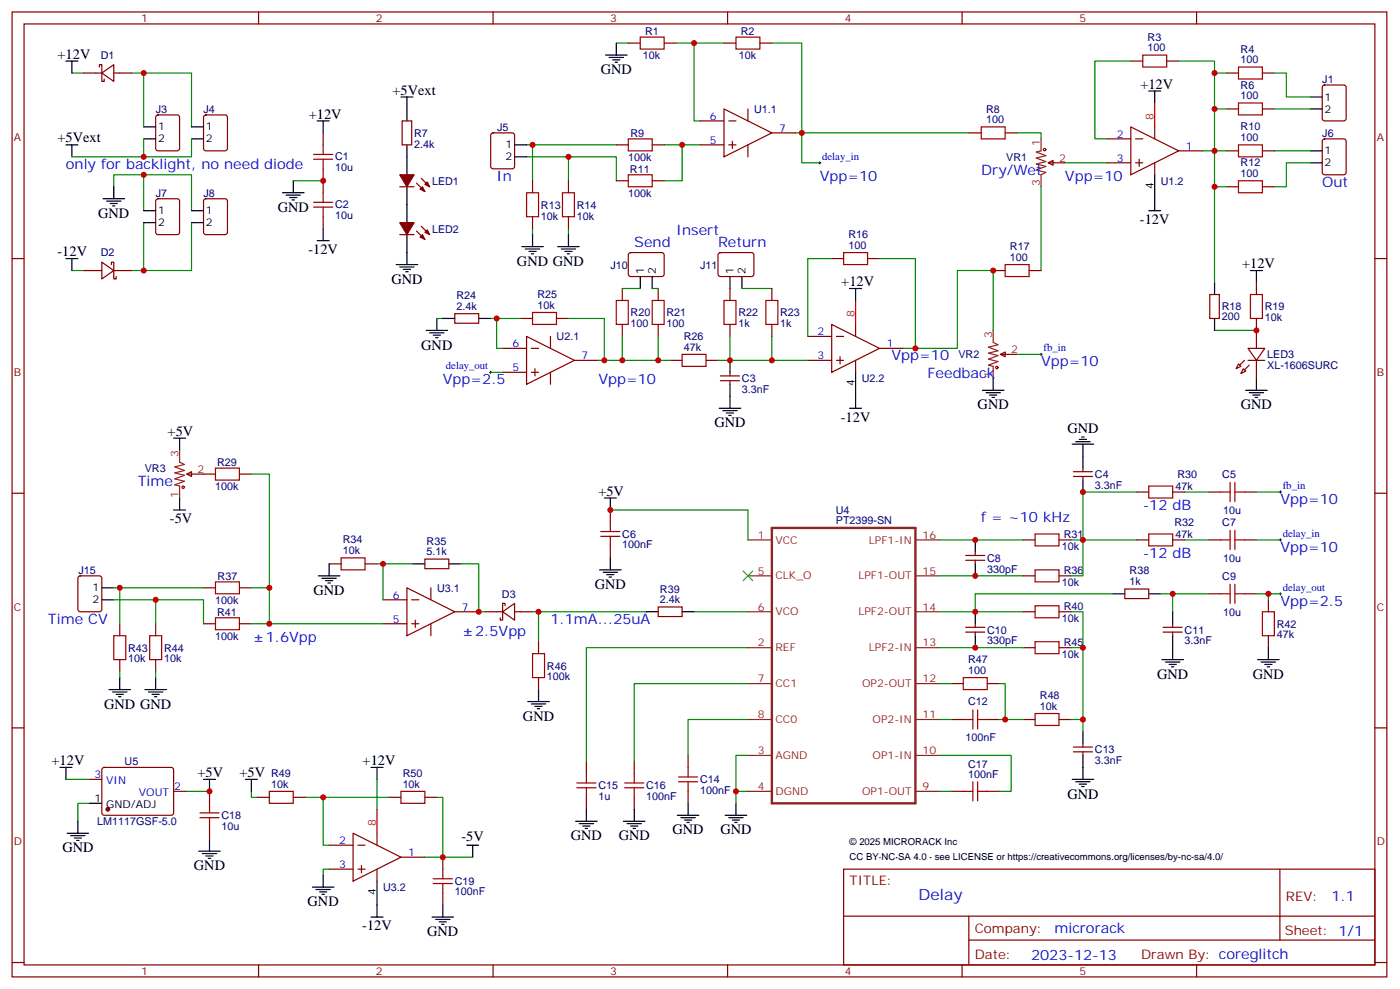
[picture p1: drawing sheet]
<svg xmlns="http://www.w3.org/2000/svg" width="413mm" height="291mm" viewBox="0 0 413 291" stroke-linecap="round" stroke-linejoin="round" font-family="sans-serif">
<g fill="none" stroke="#870000" stroke-width=".35">
<path d="M3.6 3.5h405.3v284.4h-405.3zM7.1 7.1h398.3v277.2h-398.3zM29.3 19.8v-.7h.7v4.9h.7v-.7M76.2 3.5v3.6M145.4 3.5v3.6M185.2 12.7h3.6M195.8 12.7h3.6M213.5 12.7h3.5M214.5 3.5v3.6M224 12.7h3.6M283.7 3.5v3.6M333.4 18h3.5"/>
<path d="M344 18h3.5M352.8 3.5v3.6M24.7 21.5h5.3M30 21.5l3.5-2.4v4.9zM33.5 21.5h5.3M46.1 34.1l.5-.2h5.6l.7 .4 .1 9.4-.5 .7h-5.9l-.6-.4-.1-9.4zM60.2 34.1l.5-.2h5.7l.6 .4 .1 9.4-.5 .7h-5.9l-.6-.4-.1-9.4zM95.3 39.2v3.5M118.6 35.6h2.8v7.1h-2.8zM144.9 39.4l.5-.2h5.6l.7 .4v9.4l-.4 .7h-5.9l-.7-.4v-9.4zM206.4 35.6h7.1M213.5 32.1l14.1 7.1-14.1 7z"/>
<path d="M214.9 35.6h2.1M220.5 32.1v3.5M227.6 39.2h7M285.8 39.2h3.5M296.4 39.2h3.5M333.4 37.4l14.1 7-14.1 7.1zM340.5 37.4v3.5M361.6 21.5h3.6M361.6 32.1h3.6M372.2 21.5h3.5M372.2 32.1h3.5M390.1 25.3l.5-.3h5.6l.7 .5v9.4l-.5 .7h-5.8l-.7-.4v-9.4z"/>
<path d="M46.1 58.8l.5-.2h5.6l.7 .4 .1 9.4-.5 .7h-5.9l-.6-.4-.1-9.4zM60.2 58.8l.5-.2h5.7l.6 .4 .1 9.4-.5 .7h-5.9l-.6-.4-.1-9.4zM95.3 49.7v7.1M117.9 55h4.2M122.8 54l2.5 2.4M124.2 52.6l2.5 2.4M157 53.3v3.5M167.6 53.3v3.5M181.7 42.7h3.5M181.7 53.3h3.5M192.3 42.7h3.5M192.3 53.3h3.5"/>
<path d="M206.4 42.7h7.1M214.9 42.7h2.1M215.9 41.6v2.1M220.5 42.7v3.5M309.1 48l1.4-.7v1.4zM309.1 48h4.9M326.4 40.9h7M326.4 48h7M334.8 40.9h2.1M334.8 48h2.1M335.9 46.9v2.1M340.5 48v3.5"/>
<path d="M347.5 44.4h7.1M361.6 44.4h3.6M361.6 55h3.6M372.2 44.4h3.5M372.2 55h3.5M390.1 41.1l.5-.2h5.6l.7 .5v9.4l-.5 .7h-5.8l-.7-.5v-9.4zM3.6 76.2h3.5M24.7 79.7h5.3M30 77.3l3.5 2.4-3.5 2.5zM32.8 78v-.7h.7v4.9h.8v-.7M33.5 79.7h5.3M95.3 63.9v3.5"/>
<path d="M117.9 69.1h4.2M122.8 68.1l2.5 2.5M124.2 66.7l2.5 2.4M157 63.9v3.5M167.6 63.9v3.5M185.5 74.6l.4-.2 9.5 .1 .4 .6v6l-.7 .4-9.4-.1-.5-.6v-5.7zM211.9 74.6l.5-.2 9.5 .1 .4 .6-.1 6-.6 .4-9.5-.1-.4-.6v-5.7zM245.2 76.2h3.5M255.8 76.2h3.5M292.8 79.7h3.6M303.4 79.7h3.6M405.4 76.2h3.5"/>
<path d="M134.1 92.4h7v2.8h-7zM153.5 93.8h3.5M155.3 99.1l14.1 7.1-14.1 7zM162.3 99.1v3.6M164.1 93.8h3.5M183.5 85v3.5M183.5 95.6v3.5M194.1 85v3.5M194.1 95.6v3.5M215.2 85v3.5M215.2 95.6v3.5M227.6 85v3.5"/>
<path d="M227.6 95.6v3.5M238.2 99.1h7M245.2 95.6l14.1 7.1-14.1 7zM246.6 99.1h2.1M252.3 95.6v3.5M356.7 86.8h2.8v7h-2.8zM370.5 83.3v3.5M370.5 93.8v8.9M148.2 102.7h7.1M148.2 109.7h7.1M156.7 102.7h2.1M156.7 109.7h2.1"/>
<path d="M157.7 108.7v2.1M162.3 109.7v3.5M169.4 106.2h7M197.6 106.2h3.5M208.2 106.2h3.5M212.4 112.2h5.7M212.4 110.8h5.7M215.2 109.7v1.1M215.2 112.2v1M238.2 106.2h7M246.6 106.2h2.1M247.7 105.1v2.1"/>
<path d="M252.3 106.2v3.5M259.3 102.7h7.1M295 104.4l1.4-.7v1.4zM295 104.4h4.9M365.2 107.2l.7 .7-1.4 .8zM366.6 108.7l.7 .7-1.4 .7zM368 102.7h4.9l-2.4 3.5zM368 106.2h4.9M370.5 106.2v5.3M55.1 139.7l1.4-.7v1.4zM55.1 139.7h8.4M70.6 139.7h3.5"/>
<path d="M316.5 139h5.6M319.3 137.9v1.1M3.6 145.3h3.5M180 150.3v3.5M301.7 159.1h3.5M312.2 159.1h3.6M316.5 140.4h5.6M319.3 140.4v1.1M335.2 159.1h3.5M335.2 145h3.5M345.8 159.1h3.5M345.8 145h3.5"/>
<path d="M356.3 159.1h3.6M356.3 145h3.6M366.9 159.1h3.6M366.9 145h3.6M405.4 145.3h3.5M23.2 169.9l.5-.2h5.6l.7 .4v9.5l-.4 .6-5.9 .1-.7-.5v-9.4zM60 173.2h3.5M70.6 173.2h3.5M97 166.2h3.6M107.6 166.2h3.6M112.9 176.7h7.1M120 173.2l14.1 7.1-14.1 7z"/>
<path d="M121.4 176.7h2.1M125.3 164.7h7v2.9h-7zM127 173.2v3.5M148.9 178.5v-.7h-.7v4.9h-.7v-.7M180 160.9v3.5M194.1 178.9h7v2.8h-7zM284.7 165.1h5.7M284.7 163.7h5.7M287.5 162.6v1.1M287.5 165.1v1.1M301.7 169.7h3.5M312.2 169.7h3.6"/>
<path d="M331.6 173.6h7.1v2.8h-7.1zM356.3 175h3.6M366.9 175h3.6M374 176.7v3.6M35.3 183.8v3.5M35.3 194.4v3.5M45.9 183.8v3.5M45.9 194.4v3.5M60 183.8h3.5M70.6 183.8h3.5M112.9 183.8h7.1M121.4 183.8h2.1"/>
<path d="M122.4 182.7v2.2M127 183.8v3.5M134.1 180.3h7M142.9 180.3h5.3M148.2 180.3l3.5-2.5v4.9zM151.7 180.3h5.3M158.8 189.1v3.5M158.8 199.7v3.5M284.7 186.3h5.7M284.7 184.9h5.7M287.5 183.8v1.1M287.5 186.3v1"/>
<path d="M301.7 190.9h3.5M301.7 180.3h3.5M312.2 190.9h3.6M312.2 180.3h3.6M342.9 186.3h5.7M342.9 184.9h5.7M345.8 183.8v1.1M345.8 186.3v1M374 187.3v3.6M3.6 214.5h3.5M280.5 212h3.5M280.5 201.4h3.5"/>
<path d="M291.1 212h3.5M291.1 201.4h3.5M301.7 212h3.5M312.2 212h3.6M319.3 219.1v1M405.4 214.5h3.5M26.5 229.7h3.5M30.3 226.3l.4-.2 20.1 .1 .4 .6-.1 13-.6 .4h-20l-.5-.7v-12.7zM51.2 233.2h3.5M61.8 233.2v3.5M75.9 234.9h3.5M86.5 234.9h3.5"/>
<path d="M114.7 234.9h3.5M125.3 234.9h3.5M172.9 224.4v3.5M172.9 234.9v3.6M187 224.4v3.5M187 234.9v3.6M202.9 222.6v3.5M202.9 233.2v3.5M280.5 233.2h3.5M291.1 233.2h3.5M316.5 221.5h5.6M316.5 220.1h5.6"/>
<path d="M319.3 221.5v1.1M61.8 243.8v3.5M97 249.1h7.1M97 256.1h7.1M104.1 245.5l14.1 7.1-14.1 7zM105.5 249.1h2.1M105.5 256.1h2.1M106.6 255.1v2.1M111.2 245.5v3.6M111.2 256.1v3.5M118.2 252.6h7.1M130.6 252.6v3.5"/>
<path d="M248.7 256.1h156.7v28.2h-156.7zM377.4 256.1v20.9M130.6 263.2v3.5M248.8 270h156.4M285.7 277h119.5M285.7 270v14.1M3.6 283.6h3.5M76.2 284.3v3.6M145.4 284.3v3.6M214.5 284.3v3.6M283.7 284.3v3.6M352.8 284.3v3.6"/>
<path d="M405.4 283.6h3.5"/>
</g>
<g fill="none" stroke="#008700" stroke-width=".35">
<path d="M181.7 12.7h3.5M199.4 12.7h14.1M204.6 12.7v22.9h1.8M227.6 12.7h8.8v26.5h-1.8M333.4 18h-10.6v22.9h3.6M347.5 18h10.6v37h3.5M21.2 21.5h3.5M38.8 21.5h17.7v15.9M42.4 21.5v15.9M285.8 39.2h-49.4v8.8h5.3M299.9 39.2h7.1v1.7M358.1 21.5h3.5"/>
<path d="M358.1 32.1h3.5M375.7 21.5h3.6v7.1h7M375.7 32.1h10.6M21.2 46.2h21.2M33.5 55v-3.5h23v10.6M42.4 40.9v5.3h14.1v-5.3M42.4 51.5v10.6M86.5 53.3h8.8M155.3 46.2h26.4v7.1M155.3 42.7h26.4M157 42.7v10.6M167.6 46.2v7.1"/>
<path d="M195.8 42.7h10.6M201.1 42.7v10.6h-5.3M307 55v24.7M314 48h12.4M354.6 44.4h7M358.1 55v28.3M375.7 44.4h10.6M386.3 48h-7v7h-3.6M21.2 79.7h3.5M42.4 65.6v14.1M56.5 65.6v14.1h-17.7M157 67.4v1.7"/>
<path d="M167.6 67.4v1.7M245.2 76.2h-7v22.9M259.3 76.2h10.6v26.5h-3.5M128.8 93.8h1.8M144.7 93.8h8.8M146.4 93.8v8.9h1.8M167.6 93.8h10.6v12.4h-1.8M183.5 99.1v7.1M183.5 85h5.3M192.3 85h1.8M194.1 99.1v7.1M215.2 99.1v7.1"/>
<path d="M218.8 85h8.8M227.6 99.1v7.1M292.8 97.4v-17.7h-10.5v23h-12.4M358.1 97.4h12.4M144.7 109.7h3.5M178.2 106.2h19.4M211.7 106.2h26.5M299.9 104.4h7.1M74.1 139.7h5.3v33.5M180 150.3h40.5v8.8M277 159.1h24.7M315.8 159.1h19.4"/>
<path d="M335.2 145h-15.9v24.7h-3.5M349.3 159.1h7M349.3 145h7M370.5 159.1h7M370.5 145h7M33.5 176.7h26.5v7.1M33.5 173.2h26.5M35.3 173.2v10.6M45.9 176.7v7.1M74.1 173.2h5.3v10.6h-5.3M111.2 166.2h10.5M112.9 166.2v10.5"/>
<path d="M135.9 166.2h5.2v14.1h1.8M277 169.7h24.7M328.1 175h-40.6v5.3M342.2 175h14.1M345.8 175v5.3M370.5 175h7M374 175v1.7M35.3 197.9v1.8M45.9 197.9v1.8M79.4 183.8h33.5M157 180.3h33.5M158.8 180.3v8.8"/>
<path d="M204.6 180.3h15.9M220.5 190.9h-47.6v33.5M277 180.3h24.7M277 190.9h24.7M315.8 180.3h3.5v35.2M315.8 190.9h3.5M220.5 212h-17.6v10.6M220.5 201.4h-33.5v23M277 212h3.5M277 201.4h3.5M294.6 201.4h1.8v10.6h-1.8M296.4 212h5.3"/>
<path d="M315.8 212h3.5M19.4 229.7h7.1M26.5 236.7h-3.5v5.3M54.7 233.2h7.1M74.1 233.2v1.7h1.8M90 234.9h24.7M95.3 234.9v14.2h1.7M111.2 229.7v8.8M128.8 234.9h1.8v17.7h-5.3M217 233.2h3.5M220.5 222.6h-3.5v14.1M277 222.6h21.1v10.6h-3.5"/>
<path d="M277 233.2h3.5M97 256.1h-1.7v1.8M130.6 252.6h8.8"/>
</g>
<g fill="none" stroke="#000" stroke-width=".35">
<path d="M19.4 18h3.6M21.2 18v3.5M178.5 16.2h6.4M179.6 16.9h4.2M180.7 17.6h2.1M181.4 18.3h.7M181.7 12.7v3.5M42.4 37.4h3.5M56.5 37.4h3.5M93.5 35.6h3.5M95.3 35.6v3.6M118.2 28.6h3.5"/>
<path d="M120 28.6v7M338.7 26.8h3.5M340.5 26.8v3.5M386.3 28.6h3.6M386.3 32.1h3.6M19.4 42.7h3.6M21.2 42.7v3.5M30.4 58.6h6.3M31.4 59.3h4.3M32.5 60h2.1M33.5 55v3.6M42.4 40.9h3.5"/>
<path d="M56.5 40.9h3.5M83.3 56.8h6.3M84.3 57.5h4.3M85.4 58.2h2.1M86.1 58.9h.7M86.5 53.3v3.5M120 42.7v8.8M120 55v10.6M151.7 42.7h3.6M151.7 46.2h3.6M340.5 51.5v10.6M386.3 44.4h3.6"/>
<path d="M386.3 48h3.6M19.4 76.2h3.6M21.2 76.2v3.5M33.2 60.7h.7M42.4 62.1h3.5M42.4 65.6h3.5M56.5 62.1h3.5M56.5 65.6h3.5M93.5 70.9h3.5M95.3 67.4v3.5M116.8 78h6.4M117.9 78.7h4.2"/>
<path d="M118.9 79.4h2.1M120 69.1v8.9M153.8 72.7h6.4M154.9 73.4h4.2M156 74.1h2.1M156.7 74.8h.7M157 69.1v3.6M164.4 72.7h6.4M165.5 73.4h4.2M166.5 74.1h2.2M167.3 74.8h.7M167.6 69.1v3.6"/>
<path d="M338.7 62.1h3.5M368.7 79.7h3.5M370.5 79.7v3.6M119.6 80.1h.7M125.6 97.4h6.4M126.7 98.1h4.2M127.7 98.8h2.2M128.4 99.5h.8M128.8 93.8v3.6M130.6 93.8h3.5M141.1 93.8h3.6M188.8 81.5v3.5"/>
<path d="M192.3 81.5v3.5M215.2 81.5v3.5M218.8 81.5v3.5M250.5 85h3.5M252.3 85v3.5M358.1 83.3v3.5M358.1 93.8v3.6M215.2 106.2v3.5M215.2 113.2v7.1M252.3 109.7v10.6M289.7 115h6.3M290.7 115.7h4.3"/>
<path d="M291.8 116.4h2.1M292.5 117.1h.7M292.8 111.5v3.5M367.3 115h6.3M368.3 115.7h4.3M369.4 116.4h2.1M370.1 117.1h.7M370.5 111.5v3.5M51.2 129.1h3.5M53 129.1v3.5M212.1 120.3h6.3M213.1 121h4.2"/>
<path d="M214.2 121.7h2.1M214.9 122.4h.7M250.5 120.3h3.5M316.1 130.9h6.4M317.2 130.2h4.2M318.2 129.5h2.2M318.9 128.8h.8M319.3 130.9v7M51.2 150.3h3.5M53 146.8v3.5M178.2 146.8h3.5M180 146.8v3.5"/>
<path d="M287.5 159.1v3.5M319.3 141.5v3.5M30 173.2h3.5M30 176.7h3.5M93.9 169.7h6.3M94.9 170.4h4.3M96 171.1h2.1M96.7 171.8h.7M97 166.2v3.5M121.7 166.2h3.6M132.3 166.2h3.6M176.8 167.9h6.3"/>
<path d="M177.8 168.6h4.3M178.9 169.3h2.1M179.6 170h.7M180 164.4v3.5M287.5 166.2v3.5M328.1 175h3.5M338.7 175h3.5M35.3 199.7v3.5M45.9 199.7v3.5M190.5 180.3h3.6M201.1 180.3h3.5M287.5 180.3v3.5"/>
<path d="M287.5 187.3v3.6M342.6 194.4h6.3M343.6 195.1h4.3M344.7 195.8h2.1M345.4 196.5h.7M345.8 180.3v3.5M345.8 187.3v7.1M370.8 194.4h6.4M371.9 195.1h4.2M372.9 195.8h2.1M373.6 196.5h.7M374 190.9v3.5"/>
<path d="M32.1 203.2h6.4M33.2 203.9h4.2M34.3 204.6h2.1M35 205.3h.7M42.7 203.2h6.4M43.8 203.9h4.2M44.8 204.6h2.2M45.5 205.3h.7M155.6 206.7h6.4M156.7 207.4h4.2M157.7 208.1h2.1M158.4 208.8h.7"/>
<path d="M158.8 203.2v3.5M319.3 215.5v3.6M17.7 226.1h3.5M19.4 226.1v3.6M26.5 236.7h3.5M60 229.7h3.5M61.8 229.7v3.5M72.4 229.7h3.5M74.1 229.7v3.5M109.4 226.1h3.5M111.2 226.1v3.6M172.9 238.5v3.5"/>
<path d="M187 238.5v3.5M202.9 236.7v3.5M217 236.7v3.5M316.1 229.7h6.4M317.2 230.4h4.2M318.2 231.1h2.2M318.9 231.8h.8M319.3 222.6v7.1M19.8 245.5h6.3M20.8 246.2h4.3M21.9 246.9h2.1M22.6 247.6h.7"/>
<path d="M23 242v3.5M58.6 250.8h6.3M59.7 251.5h4.2M60.7 252.2h2.1M61.4 252.9h.7M61.8 247.3v3.5M95.3 257.9v3.5M111.2 259.6v10.6M137.6 249.1h3.5M139.4 249.1v3.5M169.7 242h6.4M170.8 242.7h4.2"/>
<path d="M171.8 243.4h2.2M172.5 244.1h.7M183.8 242h6.4M184.9 242.7h4.2M185.9 243.4h2.2M186.7 244.1h.7M199.7 240.2h6.4M200.8 240.9h4.2M201.8 241.7h2.1M202.5 242.4h.7M213.8 240.2h6.4M214.9 240.9h4.2"/>
<path d="M215.9 241.7h2.2M216.6 242.4h.7M92.1 261.4h6.4M93.2 262.1h4.2M94.2 262.8h2.1M94.9 263.5h.7M109.4 270.2h3.5M127.4 270.2h6.3M128.4 270.9h4.3M129.5 271.6h2.1M130.2 272.3h.7M130.6 266.7v3.5"/>
</g>
<g fill="none" stroke="#a10000" stroke-width=".35">
<path d="M188.8 10.9h7v3.6h-7zM217 10.9h7v3.6h-7zM336.9 16.2h7.1v3.6h-7.1zM365.2 19.8h7v3.5h-7zM289.3 37.4h7.1v3.5h-7.1zM365.2 30.3h7v3.6h-7zM92.5 46.9h5.6M92.5 45.5h5.6M92.5 59.6h5.6M95.3 42.7v2.8M95.3 46.9v2.8M95.3 56.8v2.8"/>
<path d="M155.3 56.8h3.5v7.1h-3.5zM165.8 56.8h3.6v7.1h-3.6zM185.2 40.9h7.1v3.5h-7.1zM185.2 51.5h7.1v3.5h-7.1zM365.2 42.7h7v3.5h-7zM365.2 53.3h7v3.5h-7zM92.5 61h5.6M95.3 61v2.9M248.7 74.4h7.1v3.6h-7.1zM296.4 78h7v3.5h-7zM157 92.1h7.1v3.5h-7.1zM181.7 88.5h3.5v7.1h-3.5z"/>
<path d="M192.3 88.5h3.5v7.1h-3.5zM213.5 88.5h3.5v7.1h-3.5zM225.8 88.5h3.5v7.1h-3.5zM368.7 86.8h3.5v7h-3.5zM201.1 104.4h7.1v3.5h-7.1zM63.5 137.9h7.1v3.6h-7.1zM177.1 158h5.7M177.1 156.6h5.7M180 153.8v2.8M180 158v2.9M305.2 157.3h7v3.6h-7zM338.7 143.2h7.1v3.6h-7.1z"/>
<path d="M338.7 157.3h7.1v3.6h-7.1zM359.9 159.1h2.8M359.9 145h2.8M362.7 142.2v5.6M362.7 156.3v5.6M364.1 142.2v5.6M364.1 156.3v5.6M364.1 159.1h2.8M364.1 145h2.8M63.5 171.4h7.1v3.6h-7.1zM100.6 164.4h7v3.5h-7zM305.2 178.5h7v3.5h-7z"/>
<path d="M305.2 167.9h7v3.5h-7zM359.9 175h2.8M362.7 172.2v5.6M364.1 172.2v5.6M364.1 175h2.8M33.5 187.3h3.6v7.1h-3.6zM44.1 187.3h3.6v7.1h-3.6zM63.5 182h7.1v3.6h-7.1zM157 192.6h3.5v7.1h-3.5zM284 199.7h7.1v3.5h-7.1zM305.2 189.1h7v3.5h-7zM372.2 180.3h3.5v7h-3.5z"/>
<path d="M284 212h2.8M286.8 209.2v5.6M288.3 209.2v5.6M288.3 212h2.8M305.2 210.3h7v3.5h-7zM58.9 239.5h5.7M61.8 236.7v2.8M79.4 233.2h7.1v3.5h-7.1zM118.2 233.2h7.1v3.5h-7.1zM170.1 232.1h5.6M170.1 230.7h5.6M172.9 227.9v2.8"/>
<path d="M172.9 232.1v2.8M184.2 232.1h5.6M184.2 230.7h5.6M187 227.9v2.8M187 232.1v2.8M200.1 230.4h5.6M200.1 229h5.6M202.9 226.1v2.9M202.9 230.4v2.8M284 233.2h2.8M286.8 230.4v5.6M288.3 230.4v5.6"/>
<path d="M288.3 233.2h2.8M58.9 240.9h5.7M61.8 240.9v2.9M127.7 258.9h5.7M130.6 256.1v2.8M127.7 260.3h5.7M130.6 260.3v2.9"/>
<circle cx="308" cy="44.1" r=".35"/>
<circle cx="293.9" cy="108.3" r=".35"/>
<circle cx="54" cy="143.6" r=".35"/>
</g>
<g fill="#870000" stroke="#870000" stroke-width=".35">
<path d="M117.9 65.6h4.2l-2.1 3.5z"/>
<path d="M123.9 69.8l.7-.7 .7 1.5z"/>
<path d="M126 67.7l.7 1.4-1.4-.7z"/>
<path d="M117.9 51.5h4.2l-2.1 3.5z"/>
<path d="M123.9 55.7l.7-.7 .7 1.4z"/>
<path d="M125.3 54.3l.7-.7 .7 1.4z"/>
<path d="M366.9 109l1.4-1.4z"/>
<path d="M366.9 106.2l-1.4 1.4z"/>
<circle cx="31.8" cy="238.5" r=".53"/>
</g>
<path d="M227.6 155.6h42.3v81.1h-42.3z" fill="none" stroke="#8c2424" stroke-width=".71"/>
<g fill="none" stroke="#8c2424" stroke-width=".35">
<path d="M307 40.9v3.5l-1.5 .4 2.9 1.1-2.9 .7 2.9 1-2.9 .7 2.9 .7-2.9 1.1 2.9 .7-1.4 .7v3.5M292.8 97.4v3.5l1.5 .7-2.9 .7 2.9 1.1-2.9 .7 2.9 .7-2.9 1 2.9 .7-2.9 1.1 1.4 .3v3.6M53 132.6v3.6l1.4 .7-2.9 .7 2.9 1-2.9 .7 2.9 .8-2.9 1 2.9 .7-2.9 1.1 1.5 .3v3.6M220.5 159.1h7.1M269.9 159.1h7.1M220.5 169.7h7.1M269.9 169.7h7.1M220.5 190.9h7.1M220.5 180.3h7.1M269.9 190.9h7.1M269.9 180.3h7.1M220.5 201.4h7.1"/>
<path d="M220.5 212h7.1M269.9 201.4h7.1M269.9 212h7.1M220.5 222.6h7.1M220.5 233.2h7.1M269.9 222.6h7.1M269.9 233.2h7.1"/>
</g>
<path d="M219.1 168.3l2.8 2.8M221.9 168.3l-2.8 2.8" fill="none" stroke="#3c3" stroke-width=".35"/>
<path d="M241.3 48h.7M241.7 47.6v.7M144.3 109.7h.7M144.7 109.4v.7M306.6 104.4h.7M307 104.1v.7M377.2 159.1h.7M377.2 145h.7M377.5 144.6v.7M377.5 158.7v.8M377.2 175h.7M377.5 174.6v.7" fill="none" stroke="#000" stroke-width=".29"/>
<path d="M340.5 30.3v7.1M252.3 88.5v7.1M111.2 238.5v7" fill="none" stroke="#f00" stroke-width=".35"/>
<g fill="#c00">
<circle cx="42.4" cy="79.7" r=".88"/>
<circle cx="42.4" cy="51.5" r=".88"/>
<circle cx="42.4" cy="21.5" r=".88"/>
<circle cx="61.8" cy="233.2" r=".88"/>
<circle cx="95.3" cy="53.3" r=".88"/>
<circle cx="217" cy="233.2" r=".88"/>
<circle cx="180" cy="150.3" r=".88"/>
<circle cx="287.5" cy="190.9" r=".88"/>
<circle cx="287.5" cy="180.3" r=".88"/>
<circle cx="319.3" cy="190.9" r=".88"/>
<circle cx="319.3" cy="212" r=".88"/>
<circle cx="287.5" cy="169.7" r=".88"/>
<circle cx="287.5" cy="159.1" r=".88"/>
<circle cx="319.3" cy="159.1" r=".88"/>
<circle cx="296.4" cy="212" r=".88"/>
<circle cx="201.1" cy="42.7" r=".88"/>
<circle cx="167.6" cy="46.2" r=".88"/>
<circle cx="157" cy="42.7" r=".88"/>
<circle cx="358.1" cy="44.4" r=".88"/>
<circle cx="236.4" cy="39.2" r=".88"/>
<circle cx="158.8" cy="180.3" r=".88"/>
<circle cx="319.3" cy="145" r=".88"/>
<circle cx="374" cy="175" r=".88"/>
<circle cx="345.8" cy="175" r=".88"/>
<circle cx="204.6" cy="12.7" r=".88"/>
<circle cx="146.4" cy="93.8" r=".88"/>
<circle cx="130.6" cy="252.6" r=".88"/>
<circle cx="95.3" cy="234.9" r=".88"/>
<circle cx="35.3" cy="173.2" r=".88"/>
<circle cx="45.9" cy="176.7" r=".88"/>
<circle cx="79.4" cy="183.8" r=".88"/>
<circle cx="79.4" cy="173.2" r=".88"/>
<circle cx="292.8" cy="79.7" r=".88"/>
<circle cx="141.1" cy="180.3" r=".88"/>
<circle cx="112.9" cy="166.2" r=".88"/>
<circle cx="370.5" cy="97.4" r=".88"/>
<circle cx="358.1" cy="55" r=".88"/>
<circle cx="215.2" cy="106.2" r=".88"/>
<circle cx="178.2" cy="106.2" r=".88"/>
<circle cx="183.5" cy="106.2" r=".88"/>
<circle cx="194.1" cy="106.2" r=".88"/>
<circle cx="269.9" cy="102.7" r=".88"/>
<circle cx="227.6" cy="106.2" r=".88"/>
<circle cx="358.1" cy="21.5" r=".88"/>
<circle cx="358.1" cy="32.1" r=".88"/>
<circle cx="42.4" cy="46.2" r=".88"/>
</g>
<text font-size="4.6" fill="#00f" x="270.8" y="265.1">Delay</text>
<g font-size="4.2">
<text x="17" y="17.3">+12V</text>
<text x="177.1" y="21.9">GND</text>
<text x="115.7" y="27.9">+5Vext</text>
<text x="336.2" y="26.1">+12V</text>
<text x="91.1" y="34.9">+12V</text>
<text x="17" y="42">+5Vext</text>
<text x="29" y="64.2">GND</text>
<text x="81.9" y="62.4">GND</text>
<text x="336.1" y="66">-12V</text>
<text x="17" y="75.5">-12V</text>
<text x="90.9" y="74.9">-12V</text>
<text x="115.4" y="83.6">GND</text>
<text x="152.4" y="78.3">GND GND</text>
<text x="366.2" y="79">+12V</text>
<text x="248" y="84.3">+12V</text>
<text x="124.2" y="103">GND</text>
<text x="210.6" y="125.9">GND</text>
<text x="247.9" y="124.3">-12V</text>
<text x="288.3" y="120.6">GND</text>
<text x="365.9" y="120.6">GND</text>
<text x="49.4" y="128.4">+5V</text>
<text x="314.7" y="127.6">GND</text>
<text x="176.4" y="146">+5V</text>
<text x="50.1" y="154.2">-5V</text>
<text x="175.4" y="173.6">GND</text>
<text x="92.5" y="175.3">GND</text>
<text x="341.2" y="200">GND</text>
<text x="369.4" y="200">GND</text>
<text x="30.7" y="208.8">GND GND</text>
<text x="154.2" y="212.4">GND</text>
<text x="15.2" y="225.4">+12V</text>
<text x="106.9" y="225.4">+12V</text>
<text x="58.2" y="229">+5V</text>
<text x="70.6" y="229">+5V</text>
<text x="314.7" y="235.3">GND</text>
<text x="198.3" y="245.9">GND</text>
<text x="212.4" y="245.9">GND</text>
<text x="18.4" y="251.2">GND</text>
<text x="136.1" y="247.8">-5V</text>
<text x="168.3" y="247.6">GND</text>
<text x="182.4" y="247.6">GND</text>
<text x="57.2" y="256.5">GND</text>
<text x="90.7" y="267.1">GND</text>
<text x="106.8" y="274.2">-12V</text>
<text x="126" y="275.9">GND</text>
</g>
<g font-size="4.2" fill="#00f">
<text x="19.4" y="49.7">only for backlight, no need diode</text>
<text x="146.4" y="53.3">In</text>
<text x="241.7" y="53.3">Vpp=10</text>
<text x="289.3" y="51.5">Dry/Wet</text>
<text x="314" y="53.3">Vpp=10</text>
<text x="389.9" y="55">Out</text>
<text x="199.4" y="69.1">Insert</text>
<text x="187" y="72.7">Send</text>
<text x="211.7" y="72.7">Return</text>
<text x="262.9" y="106.2">Vpp=10</text>
<text x="307" y="107.9">Vpp=10</text>
<text x="130.6" y="113.2">Vpp=2.5</text>
<text x="176.4" y="113.2">Vpp=10</text>
<text x="273.4" y="111.5">Feedback</text>
<text x="40.6" y="143.2">Time</text>
<text x="377.5" y="148.5">Vpp=10</text>
<text x="289.3" y="153.8">f = ~10 kHz</text>
<text x="336.9" y="150.3">-12 dB</text>
<text x="336.9" y="164.4">-12 dB</text>
<text x="377.5" y="162.6">Vpp=10</text>
<text x="377.5" y="178.5">Vpp=2.5</text>
<text x="14.1" y="183.8">Time CV</text>
<text x="162.3" y="183.8">1.1mA...25uA</text>
<text x="78.4" y="189.1">1.6Vpp</text>
<text x="140.1" y="187.3">2.5Vpp</text>
<text x="392.5" y="265.4">1.1</text>
<text x="310.9" y="274.9">microrack</text>
<text x="304" y="282.7">2023-12-13</text>
</g>
<g font-size="3.9" fill="#800">
<text x="250.5" y="260.7">TITLE:</text>
<text x="379.1" y="265.4">REV:</text>
<text x="287.4" y="274.9">Company:</text>
<text x="378.8" y="275.5">Sheet: 1/1</text>
<text x="287.4" y="282.6">Date:</text>
<text x="336.5" y="282.7">Drawn By: coreglitch</text>
</g>
<g font-size="3.2" fill="#800">
<text x="41.7" y="6.5">1</text>
<text x="110.8" y="6.5">2</text>
<text x="180" y="6.5">3</text>
<text x="249.1" y="6.5">4</text>
<text x="318.2" y="6.5">5</text>
<text x="4.1" y="41.6">A</text>
<text x="405.9" y="41.6">A</text>
<text x="4.1" y="110.8">B</text>
<text x="405.9" y="110.8">B</text>
<text x="4.1" y="179.9">C</text>
<text x="405.9" y="179.9">C</text>
<text x="4.1" y="249.1">D</text>
<text x="405.9" y="249.1">D</text>
<text x="41.7" y="287.3">1</text>
<text x="110.8" y="287.3">2</text>
<text x="180" y="287.3">3</text>
<text x="249.1" y="287.3">4</text>
<text x="318.2" y="287.3">5</text>
</g>
<g font-size="3.2" fill="#000080">
<text x="190.2" y="10.3">R1</text>
<text x="218.4" y="10.3">R2</text>
<text x="338.4" y="12">R3</text>
<text x="29.7" y="17.4">D1</text>
<text x="189.6" y="17.4">10k</text>
<text x="217.8" y="17.4">10k</text>
<text x="338.4" y="15.2">100</text>
<text x="365.8" y="15.5">R4</text>
<text x="365.8" y="18.7">100</text>
<text x="365.8" y="29.3">100</text>
<text x="365.8" y="26.1">R6</text>
<text x="389.9" y="24.5">J1</text>
<text x="45.9" y="33.3">J3</text>
<text x="60" y="33.3">J4</text>
<text x="222.3" y="33.2">U1.1</text>
<text x="290.7" y="33.2">R8</text>
<text x="122.1" y="40.3">R7</text>
<text x="146.6" y="38.5">J5</text>
<text x="185.9" y="40.3">R9</text>
<text x="290.7" y="36.3">100</text>
<text x="365.8" y="41.6">100</text>
<text x="365.8" y="38.5">R10</text>
<text x="389.9" y="40.3">J6</text>
<text x="98.8" y="47.3">C1</text>
<text x="122.1" y="43.5">2.4k</text>
<text x="185.2" y="47.4">100k</text>
<text x="296.7" y="47.4">VR1</text>
<text x="98.8" y="50.4">10u</text>
<text x="185.8" y="50.9">R11</text>
<text x="365.8" y="52.2">100</text>
<text x="365.8" y="49">R12</text>
<text x="45.9" y="58">J7</text>
<text x="60" y="58">J8</text>
<text x="127.4" y="54.4">LED1</text>
<text x="185.2" y="58">100k</text>
<text x="342.3" y="54.4">U1.2</text>
<text x="98.8" y="64.6">10u</text>
<text x="98.8" y="61.4">C2</text>
<text x="159.5" y="64.7">10k</text>
<text x="159.5" y="61.5">R13</text>
<text x="170.1" y="64.7">10k</text>
<text x="170.1" y="61.5">R14</text>
<text x="127.4" y="68.6">LED2</text>
<text x="250.2" y="70.2">R16</text>
<text x="29.7" y="75.6">D2</text>
<text x="250.2" y="73.4">100</text>
<text x="297.8" y="76.9">100</text>
<text x="297.8" y="73.7">R17</text>
<text x="180" y="79.1">J10</text>
<text x="206.4" y="79.1">J11</text>
<text x="134.6" y="88.2">R24</text>
<text x="158.4" y="87.8">R25</text>
<text x="134.6" y="91.4">2.4k</text>
<text x="158.4" y="91">10k</text>
<text x="185.9" y="93.2">R20</text>
<text x="196.5" y="93.2">R21</text>
<text x="217.7" y="93.2">R22</text>
<text x="230" y="93.2">R23</text>
<text x="360.2" y="94.4">200</text>
<text x="360.2" y="91.5">R18</text>
<text x="372.9" y="94.7">10k</text>
<text x="372.9" y="91.4">R19</text>
<text x="164.1" y="100.3">U2.1</text>
<text x="185.9" y="96.4">100</text>
<text x="196.5" y="96.4">100</text>
<text x="201.6" y="100.2">R26</text>
<text x="217.7" y="96.4">1k</text>
<text x="230" y="96.4">1k</text>
<text x="201.6" y="103.4">47k</text>
<text x="282.6" y="105.5">VR2</text>
<text x="373.6" y="105.6">LED3</text>
<text x="218.8" y="112.6">C3</text>
<text x="254.1" y="112.6">U2.2</text>
<text x="373.6" y="108.8">XL-1606SURC</text>
<text x="218.8" y="115.8">3.3nF</text>
<text x="64" y="137.3">R29</text>
<text x="42.7" y="139.1">VR3</text>
<text x="322.8" y="140.8">C4</text>
<text x="347.2" y="140.9">R30</text>
<text x="360.4" y="140.8">C5</text>
<text x="63.4" y="144.4">100k</text>
<text x="322.8" y="144">3.3nF</text>
<text x="346.6" y="144.4">47k</text>
<text x="246.4" y="154.5">PT2399-SN</text>
<text x="246.4" y="151.5">U4</text>
<text x="346.3" y="155">R32</text>
<text x="360.4" y="155">C7</text>
<text x="360.6" y="151.4">10u</text>
<text x="101.1" y="160.1">R34</text>
<text x="125.8" y="160.5">R35</text>
<text x="183.5" y="161.6">100nF</text>
<text x="183.5" y="158.4">C6</text>
<text x="313.7" y="158.5">R31</text>
<text x="346.6" y="158.5">47k</text>
<text x="101.1" y="163.3">10k</text>
<text x="125.8" y="163.7">5.1k</text>
<text x="291.1" y="165.5">C8</text>
<text x="313.1" y="162">10k</text>
<text x="360.6" y="165.5">10u</text>
<text x="23.1" y="169.1">J15</text>
<text x="64.2" y="170.9">R37</text>
<text x="291.1" y="168.7">330pF</text>
<text x="313.1" y="172.6">10k</text>
<text x="313.7" y="169.1">R36</text>
<text x="333.1" y="172.5">1k</text>
<text x="333.1" y="169.3">R38</text>
<text x="360.4" y="170.9">C9</text>
<text x="63.5" y="177.9">100k</text>
<text x="128.8" y="174.4">U3.1</text>
<text x="148" y="176.1">D3</text>
<text x="194.6" y="177.8">2.4k</text>
<text x="194.6" y="174.6">R39</text>
<text x="313.7" y="179.7">R40</text>
<text x="64" y="181.4">R41</text>
<text x="313.1" y="183.2">10k</text>
<text x="360.7" y="181.4">10u</text>
<text x="376.4" y="185">R42</text>
<text x="37.8" y="192">R43</text>
<text x="48.4" y="192">R44</text>
<text x="63.5" y="188.5">100k</text>
<text x="291.1" y="189.9">330pF</text>
<text x="291.1" y="186.7">C10</text>
<text x="313.7" y="190.2">R45</text>
<text x="349.3" y="189.9">3.3nF</text>
<text x="349.3" y="186.7">C11</text>
<text x="376.4" y="187.9">47k</text>
<text x="37.8" y="195.2">10k</text>
<text x="48.4" y="195.2">10k</text>
<text x="161.3" y="197.3">R46</text>
<text x="285.4" y="195.4">R47</text>
<text x="313.1" y="193.8">10k</text>
<text x="161.3" y="200.5">100k</text>
<text x="285.4" y="198.6">100</text>
<text x="285.4" y="207.9">C12</text>
<text x="306.6" y="209.2">10k</text>
<text x="306.6" y="206">R48</text>
<text x="284.6" y="218.5">100nF</text>
<text x="322.8" y="222">C13</text>
<text x="36.7" y="225.5">U5</text>
<text x="285.4" y="226.2">C17</text>
<text x="322.8" y="225.2">3.3nF</text>
<text x="79.9" y="232.1">10k</text>
<text x="79.9" y="228.9">R49</text>
<text x="118.7" y="232.1">10k</text>
<text x="118.7" y="228.9">R50</text>
<text x="176.4" y="232.6">C15</text>
<text x="190.5" y="232.5">C16</text>
<text x="206.4" y="233.9">100nF</text>
<text x="206.4" y="230.7">C14</text>
<text x="285.4" y="229.3">100nF</text>
<text x="176.4" y="235.8">1u</text>
<text x="190.5" y="235.7">100nF</text>
<text x="28.7" y="243.1">LM1117GSF-5.0</text>
<text x="65.3" y="244.5">10u</text>
<text x="65.3" y="241.3">C18</text>
<text x="113" y="262.6">U3.2</text>
<text x="134.1" y="263.8">100nF</text>
<text x="134.1" y="260.8">C19</text>
</g>
<g font-size="3.2">
<text x="390.6" y="29.6">1</text>
<text x="390.6" y="33.2">2</text>
<text x="46.6" y="38.5">1</text>
<text x="46.6" y="42">2</text>
<text x="60.7" y="38.5">1</text>
<text x="60.7" y="42">2</text>
<text x="149" y="43.7">1</text>
<text x="149" y="47.3">2</text>
<text x="390.6" y="45.5">1</text>
<text x="390.6" y="49">2</text>
<text x="340.1" y="55.6" transform="rotate(-90 340.1 55.6)">4</text>
<text x="46.6" y="63.1">1</text>
<text x="60.7" y="63.1">1</text>
<text x="46.6" y="66.7">2</text>
<text x="60.7" y="66.7">2</text>
<text x="189.8" y="80.8" transform="rotate(-90 189.8 80.8)">1</text>
<text x="193.4" y="80.8" transform="rotate(-90 193.4 80.8)">2</text>
<text x="216.3" y="80.8" transform="rotate(-90 216.3 80.8)">1</text>
<text x="219.8" y="80.8" transform="rotate(-90 219.8 80.8)">2</text>
<text x="251.9" y="113.8" transform="rotate(-90 251.9 113.8)">4</text>
<text x="27.3" y="174.3">1</text>
<text x="27.3" y="177.8">2</text>
<text x="27.8" y="236.4">1</text>
<text x="31.3" y="238.1">GND/ADJ</text>
<text x="110.8" y="263.8" transform="rotate(-90 110.8 263.8)">4</text>
</g>
<g font-size="3.2" fill="#00f">
<text x="209.3" y="35.3">6</text>
<text x="229.7" y="38.8">7</text>
<text x="329.3" y="40.6">2</text>
<text x="209.3" y="42.3">5</text>
<text x="242.4" y="47.1">delay_in</text>
<text x="329.3" y="47.6">3</text>
<text x="349.6" y="44.1">1</text>
<text x="241.1" y="98.8">2</text>
<text x="151.1" y="102.3">6</text>
<text x="171.5" y="105.8">7</text>
<text x="241.1" y="105.8">3</text>
<text x="261.4" y="102.3">1</text>
<text x="307.7" y="103.5">fb_in</text>
<text x="131.5" y="108.8">delay_out</text>
<text x="151.1" y="109.4">5</text>
<text x="378.2" y="144.1">fb_in</text>
<text x="378.2" y="158.2">delay_in</text>
<text x="115.8" y="176.4">6</text>
<text x="136.2" y="179.9">7</text>
<text x="378.2" y="174.1">delay_out</text>
<text x="115.8" y="183.4">5</text>
<text x="27.8" y="229.3">3</text>
<text x="31.3" y="231.1">VIN</text>
<text x="51.4" y="232.8">2</text>
<text x="40.9" y="234.6">VOUT</text>
<text x="100" y="248.7">2</text>
<text x="100" y="255.8">3</text>
<text x="120.3" y="252.2">1</text>
</g>
<g font-size="3.2" fill="#f00">
<text x="340.1" y="35.3" transform="rotate(-90 340.1 35.3)">8</text>
<text x="251.9" y="93.5" transform="rotate(-90 251.9 93.5)">8</text>
<text x="110.8" y="243.4" transform="rotate(-90 110.8 243.4)">8</text>
</g>
<g font-size="3.2" fill="#8d2323">
<text x="306.6" y="43" transform="rotate(-90 306.6 43)">1</text>
<text x="312.2" y="47.6">2</text>
<text x="306.6" y="54.9" transform="rotate(-90 306.6 54.9)">3</text>
<text x="292.5" y="99.5" transform="rotate(-90 292.5 99.5)">3</text>
<text x="298.1" y="104.1">2</text>
<text x="292.5" y="111.4" transform="rotate(-90 292.5 111.4)">1</text>
<text x="52.6" y="134.8" transform="rotate(-90 52.6 134.8)">3</text>
<text x="58.2" y="139.3">2</text>
<text x="52.6" y="146.7" transform="rotate(-90 52.6 146.7)">1</text>
<text x="223.4" y="158.7">1</text>
<text x="228.6" y="160.2">VCC</text>
<text x="256.2" y="160.2">LPF1-IN</text>
<text x="272" y="158.7">16</text>
<text x="223.4" y="169.3">5</text>
<text x="228.6" y="170.7">CLK_O</text>
<text x="253.1" y="170.7">LPF1-OUT</text>
<text x="272" y="169.3">15</text>
<text x="223.4" y="179.9">6</text>
<text x="272" y="179.9">14</text>
<text x="228.6" y="181.3">VCO</text>
<text x="253.1" y="181.3">LPF2-OUT</text>
<text x="223.4" y="190.5">2</text>
<text x="228.6" y="191.9">REF</text>
<text x="256.2" y="191.9">LPF2-IN</text>
<text x="272" y="190.5">13</text>
<text x="223.4" y="201.1">7</text>
<text x="228.6" y="202.5">CC1</text>
<text x="254.2" y="202.5">OP2-OUT</text>
<text x="272" y="201.1">12</text>
<text x="223.4" y="211.7">8</text>
<text x="228.6" y="213.1">CC0</text>
<text x="257.3" y="213.1">OP2-IN</text>
<text x="272" y="211.7">11</text>
<text x="223.4" y="222.2">3</text>
<text x="228.6" y="223.7">AGND</text>
<text x="257.3" y="223.7">OP1-IN</text>
<text x="272" y="222.2">10</text>
<text x="223.4" y="232.8">4</text>
<text x="272" y="232.8">9</text>
<text x="228.6" y="234.2">DGND</text>
<text x="254.2" y="234.2">OP1-OUT</text>
</g>
<g font-size="2.8">
<text x="250.5" y="249">© 2025 MICRORACK Inc</text>
<text x="250.5" y="253.3">CC BY·NC·SA 4.0 · see LICENSE or https://creativecommons.org/licenses/by-nc-sa/4.0/</text>
</g>
</svg>
